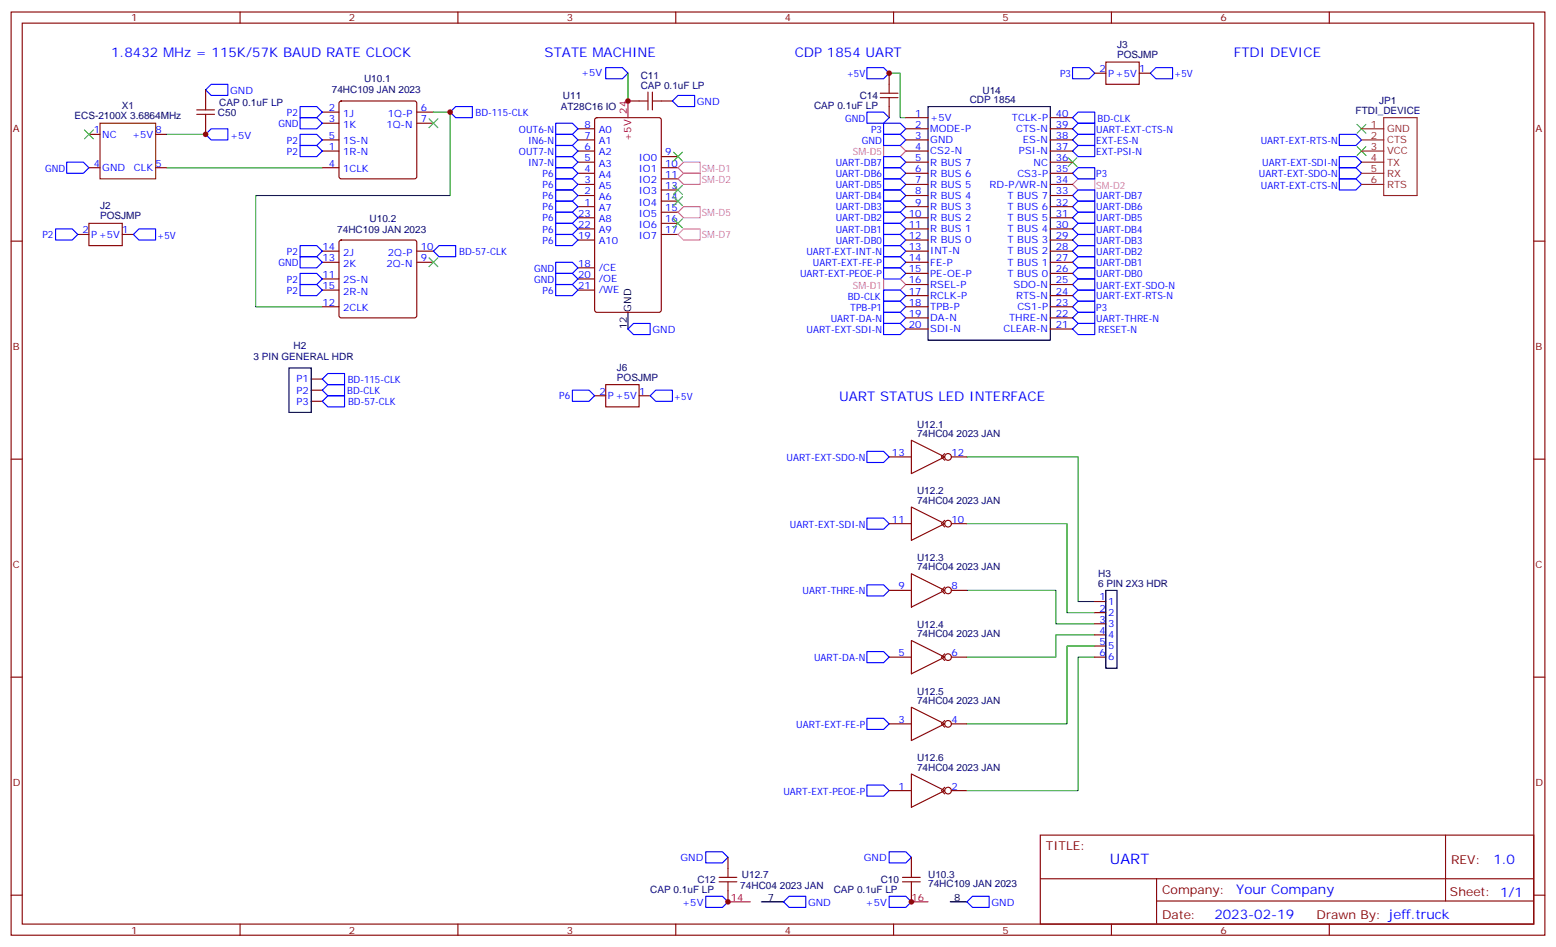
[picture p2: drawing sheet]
<svg xmlns="http://www.w3.org/2000/svg" width="494mm" height="300mm" viewBox="0 0 494 300" stroke-linecap="round" stroke-linejoin="round" font-family="sans-serif">
<g fill="none" stroke="#870000" stroke-width=".35">
<path d="M3.5 3.8h486.9v292.8h-486.9zM7.1 7.3h479.7v285.8h-479.7zM76.2 3.8v3.5M145.3 3.8v3.5M214.5 3.8v3.5M283.6 3.8v3.5M351 19.7h10.6v7h-10.6zM352.8 3.8v3.5M421.9 3.8v3.5M65.3 28.5v3.5M65.3 39.1v3.5M102.3 35.6h5.3"/>
<path d="M102.3 39.1h5.3M107.8 32.2l.5-.2h23.3l.5 .2 .2 .5v23.3l-.2 .5-.5 .2h-23.3l-.5-.2-.2-.5v-23.3zM132.3 35.6h5.3M132.3 39.1h5.3M189 37.5l.4-.2h19.8l.6 .5 .1 60.6-.5 .6-20 .1-.6-.5-.1-60.6zM199.3 32h3.5M209.9 32h3.5M282.2 23.2v3.5M282.2 33.8v3.5M287.5 37.3h7.1M333.4 37.3h7M347.5 23.2h3.5"/>
<path d="M361.6 23.2h3.5M28.2 42.6h3.5M28.2 53.2h3.5M49.4 42.6h3.5M49.4 53.2h3.5M102.3 53.2h5.3M102.3 47.9h5.3M102.3 44.4h5.3M183.4 47.9h5.3M183.4 44.4h5.3M183.4 58.5h5.3M183.4 55h5.3"/>
<path d="M183.4 51.4h5.3M183.4 40.9h5.3M209.9 53.2h5.3M209.9 49.7h5.3M209.9 56.7h5.3M287.5 47.9h7.1M287.5 44.4h7.1M287.5 58.5h7.1M287.5 55h7.1M287.5 51.4h7.1M287.5 40.9h7.1M333.4 47.9h7"/>
<path d="M333.4 44.4h7M333.4 58.5h7M333.4 55h7M333.4 51.4h7M333.4 40.9h7M3.5 76.5h3.6M24.7 74.4h3.5M28.2 70.8h10.6v7.1h-10.6zM38.8 74.4h3.5M102.3 79.7h5.3M107.8 76.3l.5-.2h23.3l.5 .2 .2 .5v23.3l-.2 .5-.5 .2h-23.3l-.5-.2-.2-.5v-23.3zM132.3 79.7h5.3"/>
<path d="M183.4 65.5h5.3M183.4 62h5.3M183.4 76.1h5.3M183.4 72.6h5.3M183.4 69.1h5.3M209.9 74.4h5.3M209.9 60.3h5.3M209.9 63.8h5.3M209.9 67.3h5.3M209.9 70.8h5.3M287.5 79.7h7.1M287.5 65.5h7.1"/>
<path d="M287.5 62h7.1M287.5 76.1h7.1M287.5 72.6h7.1M287.5 69.1h7.1M333.4 79.7h7M333.4 65.5h7M333.4 62h7M333.4 76.1h7M333.4 72.6h7M333.4 69.1h7M486.8 76.5h3.6M102.3 83.2h5.3"/>
<path d="M102.3 88.5h5.3M102.3 97.3h5.3M102.3 92h5.3M132.3 83.2h5.3M183.4 88.5h5.3M183.4 92h5.3M183.4 84.9h5.3M287.5 83.2h7.1M287.5 97.3h7.1M287.5 86.7h7.1M287.5 90.2h7.1M287.5 93.8h7.1"/>
<path d="M333.4 83.2h7M333.4 97.3h7M333.4 86.7h7M333.4 90.2h7M333.4 93.8h7M287.5 100.8h7.1M287.5 104.4h7.1M333.4 100.8h7M333.4 104.4h7M98.8 120.2h3.5M98.8 123.8h3.5M98.8 127.3h3.5"/>
<path d="M188.7 125.5h3.6M192.3 122h10.5v7h-10.5zM202.8 125.5h3.6M289.3 139.6l10.6 5.3-10.6 5.3zM3.5 145.6h3.6M282.2 144.9h7.1M299.9 143.9l-1.1 1 1.1 1.1M302 144.9h4.9M486.8 145.6h3.6M282.2 166.1h7.1M289.3 160.8l10.6 5.3-10.6 5.3zM299.9 165l-1.1 1.1 1.1 1"/>
<path d="M302 166.1h4.9M282.2 187.3h7.1M289.3 182l10.6 5.3-10.6 5.2zM299.9 186.2l-1.1 1.1 1.1 1M302 187.3h4.9M347.5 190.8h3.5M347.5 194.3h3.5M347.5 197.8h3.5M3.5 214.8h3.6M282.2 208.4h7.1M289.3 203.1l10.6 5.3-10.6 5.3zM299.9 207.4l-1.1 1 1.1 1.1"/>
<path d="M302 208.4h4.9M347.5 208.4h3.5M347.5 201.4h3.5M347.5 204.9h3.5M486.8 214.8h3.6M282.2 229.6h7.1M289.3 224.3l10.6 5.3-10.6 5.3zM299.9 228.5l-1.1 1.1 1.1 1M302 229.6h4.9M282.2 250.8h7.1M289.3 245.5l10.6 5.3-10.6 5.2zM299.9 249.7l-1.1 1.1 1.1 1"/>
<path d="M302 250.8h4.9M231.1 271.9v3.5M289.3 271.9v3.5M330.2 264.9h156.6v28.2h-156.6zM330.2 278.7h156.5M367.1 278.7v14.1M458.8 264.9v20.9M3.5 283.9h3.6M76.2 293.1v3.5M145.3 293.1v3.5M214.5 293.1v3.5M231.1 282.5v3.5"/>
<path d="M283.6 293.1v3.5M289.3 282.5v3.5M352.8 293.1v3.5M367.1 285.8h119.6M421.9 293.1v3.5M486.8 283.9h3.6"/>
<circle cx="300.9" cy="144.9" r="1.06"/>
<circle cx="300.9" cy="166.1" r="1.06"/>
<circle cx="300.9" cy="187.3" r="1.06"/>
<circle cx="300.9" cy="208.4" r="1.06"/>
<circle cx="300.9" cy="229.6" r="1.06"/>
<circle cx="300.9" cy="250.8" r="1.06"/>
</g>
<g fill="none" stroke="#00f" stroke-width=".35">
<path d="M65.3 28.5l1.7-1.8h5.3v3.6h-5.3zM95.2 33.8h5.3l1.8 1.8-1.8 1.7h-5.3zM95.2 37.3h5.3l1.8 1.8-1.8 1.8h-5.3zM144.6 33.8h5.3v3.5h-5.3l-1.7-1.7zM176.4 39.1h5.3l1.7 1.8-1.7 1.7h-5.3zM192.3 21.4h5.3l1.7 1.8-1.7 1.8h-5.3zM213.4 32l1.8-1.7h5.3v3.5h-5.3zM275.2 35.6h5.3l1.7 1.7-1.7 1.8h-5.3zM275.2 21.4h5.3l1.7 1.8-1.7 1.8h-5.3zM280.5 39.1h5.3l1.7 1.8-1.7 1.7h-5.3zM340.4 21.4h5.3l1.8 1.8-1.8 1.8h-5.3zM342.2 39.1h5.3v3.5h-5.3l-1.8-1.7z"/>
<path d="M342.2 35.6h5.3v3.5h-5.3l-1.8-1.8zM366.9 21.4h5.3v3.6h-5.3l-1.8-1.8zM21.2 51.4h5.3l1.7 1.8-1.7 1.8h-5.3zM67 40.9h5.3v3.5h-5.3l-1.7-1.8zM95.2 42.6h5.3l1.8 1.8-1.8 1.7h-5.3zM95.2 46.1h5.3l1.8 1.8-1.8 1.8h-5.3zM176.4 42.6h5.3l1.7 1.8-1.7 1.7h-5.3zM176.4 46.1h5.3l1.7 1.8-1.7 1.8h-5.3zM176.4 49.7h5.3l1.7 1.7-1.7 1.8h-5.3zM176.4 53.2h5.3l1.7 1.8-1.7 1.7h-5.3zM176.4 56.7h5.3l1.7 1.8-1.7 1.8h-5.3zM280.5 42.6h5.3l1.7 1.8-1.7 1.7h-5.3z"/>
<path d="M280.5 49.7h5.3l1.7 1.7-1.7 1.8h-5.3zM280.5 53.2h5.3l1.7 1.8-1.7 1.7h-5.3zM280.5 56.7h5.3l1.7 1.8-1.7 1.8h-5.3zM342.2 42.6h5.3v3.5h-5.3l-1.8-1.7zM342.2 46.1h5.3v3.6h-5.3l-1.8-1.8zM342.2 53.2h5.3v3.5h-5.3l-1.8-1.7zM425.1 53.2h5.3l1.8 1.8-1.8 1.7h-5.3zM425.1 49.7h5.3l1.8 1.7-1.8 1.8h-5.3zM425.1 56.7h5.3l1.8 1.8-1.8 1.8h-5.3zM425.1 42.6h5.3l1.8 1.8-1.8 1.7h-5.3zM17.6 72.6h5.3l1.8 1.8-1.8 1.7h-5.3zM42.3 74.4l1.8-1.8h5.3v3.5h-5.3z"/>
<path d="M95.2 77.9h5.3l1.8 1.8-1.8 1.7h-5.3zM139.3 77.9h5.3v3.5h-5.3l-1.7-1.7zM176.4 60.3h5.3l1.7 1.7-1.7 1.8h-5.3zM176.4 63.8h5.3l1.7 1.7-1.7 1.8h-5.3zM176.4 67.3h5.3l1.7 1.8-1.7 1.7h-5.3zM176.4 70.8h5.3l1.7 1.8-1.7 1.8h-5.3zM176.4 74.4h5.3l1.7 1.7-1.7 1.8h-5.3zM280.5 77.9h5.3l1.7 1.8-1.7 1.7h-5.3zM280.5 60.3h5.3l1.7 1.7-1.7 1.8h-5.3zM280.5 63.8h5.3l1.7 1.7-1.7 1.8h-5.3zM280.5 67.3h5.3l1.7 1.8-1.7 1.7h-5.3zM280.5 70.8h5.3l1.7 1.8-1.7 1.8h-5.3z"/>
<path d="M280.5 74.4h5.3l1.7 1.7-1.7 1.8h-5.3zM340.4 62l1.8-1.7h5.3v3.5h-5.3zM340.4 69.1l1.8-1.8h5.3v3.5h-5.3zM340.4 76.1l1.8-1.7h5.3v3.5h-5.3zM342.2 63.8h5.3v3.5h-5.3l-1.8-1.8zM342.2 70.8h5.3v3.6h-5.3l-1.8-1.8zM342.2 77.9h5.3v3.5h-5.3l-1.8-1.7zM95.2 81.4h5.3l1.8 1.8-1.8 1.7h-5.3zM95.2 86.7h5.3l1.8 1.8-1.8 1.7h-5.3zM95.2 90.2h5.3l1.8 1.8-1.8 1.8h-5.3zM176.4 86.7h5.3l1.7 1.8-1.7 1.7h-5.3zM176.4 83.2h5.3l1.7 1.7-1.7 1.8h-5.3z"/>
<path d="M176.4 90.2h5.3l1.7 1.8-1.7 1.8h-5.3zM280.5 95.5h5.3l1.7 1.8-1.7 1.8h-5.3zM280.5 99.1h5.3l1.7 1.7-1.7 1.8h-5.3zM280.5 84.9h5.3l1.7 1.8-1.7 1.8h-5.3zM280.5 81.4h5.3l1.7 1.8-1.7 1.7h-5.3zM280.5 92h5.3l1.7 1.8-1.7 1.7h-5.3zM340.4 83.2l1.8-1.8h5.3v3.5h-5.3zM342.2 88.5h5.3v3.5h-5.3l-1.8-1.8zM342.2 92h5.3v3.5h-5.3l-1.8-1.7zM342.2 99.1h5.3v3.5h-5.3l-1.8-1.8zM342.2 95.5h5.3v3.6h-5.3l-1.8-1.8zM342.2 84.9h5.3v3.6h-5.3l-1.8-1.8z"/>
<path d="M199.3 104.4l1.8-1.8h5.3v3.5h-5.3zM280.5 102.6h5.3l1.7 1.8-1.7 1.7h-5.3zM342.2 102.6h5.3v3.5h-5.3l-1.8-1.7zM102.3 120.2l1.8-1.7h5.3v3.5h-5.3zM104.1 125.5h5.3v3.5h-5.3l-1.8-1.7zM104.1 122h5.3v3.5h-5.3l-1.8-1.7zM181.7 123.8h5.3l1.7 1.7-1.7 1.8h-5.3zM208.1 123.8h5.3v3.5h-5.3l-1.7-1.8zM275.2 143.2h5.3l1.7 1.7-1.7 1.8h-5.3zM275.2 164.3h5.3l1.7 1.8-1.7 1.8h-5.3zM275.2 185.5h5.3l1.7 1.8-1.7 1.7h-5.3zM275.2 206.7h5.3l1.7 1.7-1.7 1.8h-5.3z"/>
<path d="M275.2 227.8h5.3l1.7 1.8-1.7 1.8h-5.3zM275.2 249h5.3l1.7 1.8-1.7 1.7h-5.3zM224 270.2h5.3l1.8 1.7-1.8 1.8h-5.3zM282.2 270.2h5.3l1.8 1.7-1.8 1.8h-5.3zM224 284.3h5.3l1.8 1.7-1.8 1.8h-5.3zM250.5 284.3h5.3v3.5h-5.3l-1.8-1.8zM282.2 284.3h5.3l1.8 1.7-1.8 1.8h-5.3zM308.7 284.3h5.3v3.5h-5.3l-1.8-1.8z"/>
</g>
<path d="M31.7 39.1h17.7v17.6h-17.7z" fill="none" stroke="#630" stroke-width=".35"/>
<g fill="none" stroke="#3c3" stroke-width=".35">
<path d="M136.2 37.7l2.8 2.8M139 37.7l-2.8 2.8M430.7 39.4l2.9 2.9M433.6 39.4l-2.9 2.9M26.8 41.2l2.8 2.8M29.6 41.2l-2.8 2.8M213.8 58.8l2.8 2.9M213.8 48.3l2.8 2.8M216.6 58.8l-2.8 2.9M216.6 48.3l-2.8 2.8M339 50l2.8 2.8M341.8 50l-2.8 2.8"/>
<path d="M430.7 46.5l2.9 2.8M433.6 46.5l-2.9 2.8M213.8 69.4l2.8 2.8M213.8 62.4l2.8 2.8M216.6 69.4l-2.8 2.8M216.6 62.4l-2.8 2.8M136.2 81.8l2.8 2.8M139 81.8l-2.8 2.8"/>
</g>
<g fill="none" stroke="#a10000" stroke-width=".35">
<path d="M62.4 34.9h5.7M62.4 36.3h5.7M65.3 32v2.9M65.3 36.3v2.8M202.8 32h2.9M205.7 29.2v5.7M207.1 29.2v5.7M207.1 32h2.8M279.4 31h5.6M279.4 29.6h5.6M282.2 26.7v2.9M282.2 31v2.8"/>
<path d="M228.2 278.3h5.7M228.2 279.7h5.7M231.1 275.4v2.9M231.1 279.7v2.8M286.5 278.3h5.6M286.5 279.7h5.6M289.3 275.4v2.9M289.3 279.7v2.8"/>
</g>
<path d="M137.6 35.6h5.3v26.4h-61.8v35.3h21.2M199.3 23.2v8.8M282.2 23.2h3.6v14.1h1.7M52.9 53.2h49.4M52.9 42.6h12.4M306.9 144.9h35.3v45.9h5.3M306.9 166.1h31.8v28.2h8.8M306.9 187.3h28.2v10.5h12.4M347.5 201.4h-12.4v7h-28.2M347.5 204.9h-8.8v24.7h-31.8M347.5 208.4h-5.3v42.4h-35.3" fill="none" stroke="#008700" stroke-width=".35"/>
<path d="M294.6 33.8h38.8v74.1h-38.8zM199.3 99.1v5.3M91.7 116.7h7.1v14.1h-7.1zM351 187.3h3.5v24.6h-3.5zM241.7 286h7M301.6 286h5.3" fill="none" stroke="#000" stroke-width=".35"/>
<path d="M199.3 32v5.3M231.1 286h7M289.3 286h5.3" fill="none" stroke="#f00" stroke-width=".35"/>
<path d="M217 51.4h5.2v3.6h-5.2l-1.8-1.8zM217 55h5.2v3.5h-5.2l-1.8-1.8zM280.5 46.1h5.3l1.7 1.8-1.7 1.8h-5.3zM342.2 56.7h5.3v3.6h-5.3l-1.8-1.8zM215.2 67.3l1.8-1.8h5.2v3.6h-5.2zM215.2 74.4l1.8-1.8h5.2v3.5h-5.2zM280.5 88.5h5.3l1.7 1.7-1.7 1.8h-5.3z" fill="none" stroke="#f0f" stroke-width=".35"/>
<path d="M439.2 37.3h10.6v24.7h-10.6zM432.2 58.5h7M432.2 55h7M432.2 51.4h7M432.2 47.9h7M432.2 44.4h7M432.2 40.9h7" fill="none" stroke="#8c2424" stroke-width=".35"/>
<g fill="#c00">
<circle cx="65.3" cy="42.6" r=".88"/>
<circle cx="289.3" cy="286" r=".88"/>
<circle cx="199.3" cy="32" r=".88"/>
<circle cx="142.9" cy="35.6" r=".88"/>
<circle cx="231.1" cy="286" r=".88"/>
<circle cx="282.2" cy="23.2" r=".88"/>
</g>
<text font-size="4.6" fill="#00f" x="352.3" y="273.9">UART</text>
<g font-size="4.2" fill="#00f">
<text x="35.3" y="17.9">1.8432 MHz = 115K/57K BAUD RATE CLOCK</text>
<text x="172.9" y="17.9">STATE MACHINE</text>
<text x="252.2" y="17.9">CDP 1854 UART</text>
<text x="391.6" y="17.9">FTDI DEVICE</text>
<text x="266.3" y="127.3">UART STATUS LED INTERFACE</text>
<text x="474" y="274.1">1.0</text>
<text x="392.4" y="283.7">Your Company</text>
<text x="385.5" y="291.5">2023-02-19</text>
</g>
<g font-size="3.9" fill="#800">
<text x="332" y="269.5">TITLE:</text>
<text x="460.6" y="274.1">REV:</text>
<text x="368.9" y="283.7">Company:</text>
<text x="460.2" y="284.3">Sheet: 1/1</text>
<text x="368.9" y="291.3">Date:</text>
<text x="417.9" y="291.4">Drawn By: jeff.truck</text>
</g>
<g font-size="3.2" fill="#800">
<text x="41.6" y="6.8">1</text>
<text x="110.8" y="6.8">2</text>
<text x="179.9" y="6.8">3</text>
<text x="249.1" y="6.8">4</text>
<text x="318.2" y="6.8">5</text>
<text x="387.3" y="6.8">6</text>
<text x="4.1" y="41.9">A</text>
<text x="487.4" y="41.9">A</text>
<text x="4.1" y="111.1">B</text>
<text x="487.4" y="111.1">B</text>
<text x="4.1" y="180.2">C</text>
<text x="487.4" y="180.2">C</text>
<text x="4.1" y="249.3">D</text>
<text x="487.4" y="249.3">D</text>
<text x="41.6" y="296.1">1</text>
<text x="110.8" y="296.1">2</text>
<text x="179.9" y="296.1">3</text>
<text x="249.1" y="296.1">4</text>
<text x="318.2" y="296.1">5</text>
<text x="387.3" y="296.1">6</text>
</g>
<g font-size="3.2" fill="#000080">
<text x="354.6" y="15.3">J3</text>
<text x="354.6" y="18.5">POSJMP</text>
<text x="105.3" y="29.7">74HC109 JAN 2023</text>
<text x="115.6" y="26.1">U10.1</text>
<text x="203.4" y="28.2">CAP 0.1uF LP</text>
<text x="203.4" y="25">C11</text>
<text x="311.8" y="29.7">U14</text>
<text x="38.7" y="34.7">X1</text>
<text x="69.6" y="33.5">CAP 0.1uF LP</text>
<text x="178" y="34.9">AT28C16 IO</text>
<text x="178.7" y="31.4">U11</text>
<text x="258.4" y="34.6">CAP 0.1uF LP</text>
<text x="272.9" y="31.4">C14</text>
<text x="307.8" y="32.8">CDP 1854</text>
<text x="437.8" y="33.1">JP1</text>
<text x="23.7" y="37.8">ECS-2100X 3.6864MHz</text>
<text x="69.2" y="36.7">C50</text>
<text x="430.3" y="36.3">FTDI_DEVICE</text>
<text x="31.8" y="69.6">POSJMP</text>
<text x="31.8" y="66.4">J2</text>
<text x="117.3" y="70.3">U10.2</text>
<text x="107.1" y="73.8">74HC109 JAN 2023</text>
<text x="93.1" y="110.8">H2</text>
<text x="80.5" y="114.3">3 PIN GENERAL HDR</text>
<text x="195.8" y="117.6">J6</text>
<text x="195.8" y="120.8">POSJMP</text>
<text x="291.1" y="135.6">U12.1</text>
<text x="291.1" y="138.6">74HC04 2023 JAN</text>
<text x="291.1" y="159.7">74HC04 2023 JAN</text>
<text x="291.1" y="156.8">U12.2</text>
<text x="291.1" y="178">U12.3</text>
<text x="291.1" y="180.9">74HC04 2023 JAN</text>
<text x="348.6" y="183">H3</text>
<text x="348.6" y="186.2">6 PIN 2X3 HDR</text>
<text x="291.1" y="202.1">74HC04 2023 JAN</text>
<text x="291.1" y="199.1">U12.4</text>
<text x="291.1" y="220.3">U12.5</text>
<text x="291.1" y="223.2">74HC04 2023 JAN</text>
<text x="291.1" y="244.4">74HC04 2023 JAN</text>
<text x="291.1" y="241.5">U12.6</text>
<text x="221.4" y="280.1">C12</text>
<text x="235" y="281.9">74HC04 2023 JAN</text>
<text x="235.5" y="278.4">U12.7</text>
<text x="279.6" y="280.1">C10</text>
<text x="294.6" y="281.3">74HC109 JAN 2023</text>
<text x="294.6" y="278.4">U10.3</text>
<text x="206.4" y="283.3">CAP 0.1uF LP</text>
<text x="264.6" y="283.3">CAP 0.1uF LP</text>
</g>
<g font-size="3.2" fill="#00f">
<text x="349" y="22.9">2</text>
<text x="361.6" y="22.9">1</text>
<text x="73.1" y="29.8">GND</text>
<text x="184.4" y="24.2">+5V</text>
<text x="268.7" y="24.5">+5V</text>
<text x="336.5" y="24.5">P3</text>
<text x="351.7" y="24.3">P+5V</text>
<text x="372.7" y="24.5">+5V</text>
<text x="104.3" y="35.2">2</text>
<text x="133.5" y="35.2">6</text>
<text x="221.2" y="33.4">GND</text>
<text x="88.4" y="40.4">GND</text>
<text x="91.1" y="36.8">P2</text>
<text x="104.3" y="38.7">3</text>
<text x="108.9" y="37">1J</text>
<text x="108.9" y="40.5">1K</text>
<text x="122.7" y="40.5">1Q-N</text>
<text x="123.1" y="37">1Q-P</text>
<text x="133.5" y="38.7">7</text>
<text x="150.9" y="36.9">BD-115-CLK</text>
<text x="185.5" y="40.5">8</text>
<text x="268.3" y="38.6">GND</text>
<text x="290.4" y="37">1</text>
<text x="290.4" y="40.5">2</text>
<text x="295.3" y="38.4">+5V</text>
<text x="295.3" y="41.9">MODE-P</text>
<text x="321.2" y="38.4">TCLK-P</text>
<text x="322.5" y="41.9">CTS-N</text>
<text x="335.1" y="40.5">39</text>
<text x="335.1" y="37">40</text>
<text x="348.4" y="38.6">BD-CLK</text>
<text x="29.7" y="42.3">1</text>
<text x="32.5" y="43.7">NC</text>
<text x="41.9" y="43.7">+5V</text>
<text x="49.4" y="42.3">8</text>
<text x="73" y="44">+5V</text>
<text x="91.1" y="45.6">P2</text>
<text x="104.3" y="47.6">1</text>
<text x="104.3" y="44">5</text>
<text x="108.9" y="45.8">1S-N</text>
<text x="164.7" y="42.1">OUT6-N</text>
<text x="167.6" y="45.7">IN6-N</text>
<text x="185.5" y="47.6">6</text>
<text x="185.5" y="44">7</text>
<text x="190" y="45.8">A1</text>
<text x="190" y="42.3">A0</text>
<text x="273.6" y="45.7">GND</text>
<text x="276.5" y="42.1">P3</text>
<text x="290.4" y="44">3</text>
<text x="290.4" y="47.6">4</text>
<text x="295.3" y="45.4">GND</text>
<text x="324.7" y="45.4">ES-N</text>
<text x="335.1" y="47.6">37</text>
<text x="335.1" y="44">38</text>
<text x="348" y="42.1">UART-EXT-CTS-N</text>
<text x="348" y="45.7">EXT-ES-N</text>
<text x="400.2" y="45.6">UART-EXT-RTS-N</text>
<text x="29.7" y="52.8">4</text>
<text x="49.4" y="52.8">5</text>
<text x="91.1" y="49.1">P2</text>
<text x="104.3" y="52.8">4</text>
<text x="108.9" y="49.3">1R-N</text>
<text x="164.7" y="49.2">OUT7-N</text>
<text x="167.6" y="52.7">IN7-N</text>
<text x="185.5" y="51.1">5</text>
<text x="190" y="52.8">A3</text>
<text x="190" y="49.3">A2</text>
<text x="202.7" y="51.1">IO0</text>
<text x="211.1" y="49.3">9</text>
<text x="211.1" y="52.8">10</text>
<text x="265.3" y="52.6">UART-DB7</text>
<text x="290.4" y="51.1">5</text>
<text x="295.3" y="49">CS2-N</text>
<text x="295.3" y="52.5">R BUS 7</text>
<text x="323.4" y="49">PSI-N</text>
<text x="328.1" y="52.5">NC</text>
<text x="335.1" y="51.1">36</text>
<text x="348" y="49.2">EXT-PSI-N</text>
<text x="400.7" y="52.7">UART-EXT-SDI-N</text>
<text x="14.3" y="54.5">GND</text>
<text x="32.5" y="54.3">GND</text>
<text x="42.5" y="54.3">CLK</text>
<text x="108.9" y="54.6">1CLK</text>
<text x="172.2" y="56.1">P6</text>
<text x="172.2" y="59.7">P6</text>
<text x="185.5" y="58.1">3</text>
<text x="185.5" y="54.6">4</text>
<text x="190" y="59.9">A5</text>
<text x="190" y="56.4">A4</text>
<text x="202.7" y="54.6">IO1</text>
<text x="202.7" y="58.1">IO2</text>
<text x="211.1" y="56.4">11</text>
<text x="211.1" y="59.9">13</text>
<text x="265.3" y="56.1">UART-DB6</text>
<text x="265.3" y="59.7">UART-DB5</text>
<text x="290.4" y="54.6">6</text>
<text x="290.4" y="58.1">7</text>
<text x="295.3" y="56">R BUS 6</text>
<text x="295.3" y="59.5">R BUS 5</text>
<text x="314.1" y="59.5">RD-P/WR-N</text>
<text x="322.9" y="56">CS3-P</text>
<text x="335.1" y="58.1">34</text>
<text x="335.1" y="54.6">35</text>
<text x="348" y="56.3">P3</text>
<text x="399.6" y="56.3">UART-EXT-SDO-N</text>
<text x="400.2" y="59.8">UART-EXT-CTS-N</text>
<text x="172.2" y="63.2">P6</text>
<text x="185.5" y="65.2">1</text>
<text x="185.5" y="61.7">2</text>
<text x="190" y="63.4">A6</text>
<text x="202.7" y="61.7">IO3</text>
<text x="202.7" y="65.2">IO4</text>
<text x="211.1" y="63.4">14</text>
<text x="265.3" y="63.2">UART-DB4</text>
<text x="290.4" y="61.7">8</text>
<text x="290.4" y="65.2">9</text>
<text x="295.3" y="63.1">R BUS 4</text>
<text x="319.8" y="63.1">T BUS 7</text>
<text x="335.1" y="65.2">32</text>
<text x="335.1" y="61.7">33</text>
<text x="348" y="63.2">UART-DB7</text>
<text x="172.2" y="66.7">P6</text>
<text x="172.2" y="70.2">P6</text>
<text x="183.5" y="68.7">23</text>
<text x="190" y="67">A7</text>
<text x="190" y="70.5">A8</text>
<text x="202.7" y="68.7">IO5</text>
<text x="211.1" y="67">15</text>
<text x="211.1" y="70.5">16</text>
<text x="265.3" y="66.7">UART-DB3</text>
<text x="265.3" y="70.2">UART-DB2</text>
<text x="288.4" y="68.7">10</text>
<text x="295.3" y="66.6">R BUS 3</text>
<text x="295.3" y="70.1">R BUS 2</text>
<text x="319.8" y="70.1">T BUS 5</text>
<text x="319.8" y="66.6">T BUS 6</text>
<text x="335.1" y="68.7">31</text>
<text x="348" y="66.7">UART-DB6</text>
<text x="348" y="70.2">UART-DB5</text>
<text x="13.5" y="75.6">P2</text>
<text x="26.2" y="74">2</text>
<text x="28.9" y="75.4">P+5V</text>
<text x="38.8" y="74">1</text>
<text x="49.9" y="75.7">+5V</text>
<text x="172.2" y="73.8">P6</text>
<text x="172.2" y="77.3">P6</text>
<text x="183.5" y="75.8">19</text>
<text x="183.5" y="72.2">22</text>
<text x="190" y="77.5">A10</text>
<text x="190" y="74">A9</text>
<text x="202.7" y="72.2">IO6</text>
<text x="202.7" y="75.8">IO7</text>
<text x="211.1" y="74">17</text>
<text x="265.3" y="73.8">UART-DB1</text>
<text x="265.3" y="77.3">UART-DB0</text>
<text x="288.4" y="72.2">11</text>
<text x="288.4" y="75.8">12</text>
<text x="295.3" y="73.7">R BUS 1</text>
<text x="295.3" y="77.2">R BUS 0</text>
<text x="319.8" y="77.2">T BUS 3</text>
<text x="319.8" y="73.7">T BUS 4</text>
<text x="335.1" y="75.8">29</text>
<text x="335.1" y="72.2">30</text>
<text x="348" y="73.8">UART-DB4</text>
<text x="348" y="77.3">UART-DB3</text>
<text x="91.1" y="80.9">P2</text>
<text x="102.3" y="82.8">13</text>
<text x="102.3" y="79.3">14</text>
<text x="108.9" y="81.1">2J</text>
<text x="123.1" y="81.1">2Q-P</text>
<text x="133.5" y="82.8">9</text>
<text x="133.5" y="79.3">10</text>
<text x="145.8" y="81">BD-57-CLK</text>
<text x="256" y="81">UART-EXT-INT-N</text>
<text x="288.4" y="79.3">13</text>
<text x="288.4" y="82.8">14</text>
<text x="295.3" y="80.7">INT-N</text>
<text x="319.8" y="80.7">T BUS 2</text>
<text x="335.1" y="82.8">27</text>
<text x="335.1" y="79.3">28</text>
<text x="348" y="80.8">UART-DB2</text>
<text x="88.4" y="84.5">GND</text>
<text x="91.1" y="89.7">P2</text>
<text x="102.3" y="88.1">11</text>
<text x="108.9" y="89.9">2S-N</text>
<text x="108.9" y="84.6">2K</text>
<text x="122.7" y="84.6">2Q-N</text>
<text x="169.5" y="89.8">GND</text>
<text x="169.5" y="86.2">GND</text>
<text x="183.5" y="84.6">18</text>
<text x="183.5" y="88.1">20</text>
<text x="190" y="86">/CE</text>
<text x="190" y="89.5">/OE</text>
<text x="253.9" y="88">UART-EXT-PEOE-P</text>
<text x="258.1" y="84.5">UART-EXT-FE-P</text>
<text x="288.4" y="86.4">15</text>
<text x="288.4" y="89.9">16</text>
<text x="295.3" y="84.2">FE-P</text>
<text x="295.3" y="87.8">PE-OE-P</text>
<text x="319.8" y="87.8">T BUS 0</text>
<text x="319.8" y="84.2">T BUS 1</text>
<text x="335.1" y="89.9">25</text>
<text x="335.1" y="86.4">26</text>
<text x="348" y="84.4">UART-DB1</text>
<text x="348" y="87.9">UART-DB0</text>
<text x="91.1" y="93.2">P2</text>
<text x="102.3" y="91.7">15</text>
<text x="108.9" y="93.4">2R-N</text>
<text x="172.2" y="93.2">P6</text>
<text x="183.5" y="91.7">21</text>
<text x="190" y="93.1">/WE</text>
<text x="269.1" y="95.1">BD-CLK</text>
<text x="288.4" y="93.4">17</text>
<text x="295.3" y="91.3">RSEL-P</text>
<text x="295.3" y="94.8">RCLK-P</text>
<text x="321.7" y="91.3">SDO-N</text>
<text x="322.5" y="94.8">RTS-N</text>
<text x="335.1" y="93.4">24</text>
<text x="348" y="91.5">UART-EXT-SDO-N</text>
<text x="348" y="94.9">UART-EXT-RTS-N</text>
<text x="102.3" y="96.9">12</text>
<text x="108.9" y="98.7">2CLK</text>
<text x="269.9" y="98.6">TPB-P1</text>
<text x="288.4" y="96.9">18</text>
<text x="288.4" y="100.5">19</text>
<text x="295.3" y="98.4">TPB-P</text>
<text x="295.3" y="101.9">DA-N</text>
<text x="320.3" y="101.9">THRE-N</text>
<text x="322.9" y="98.4">CS1-P</text>
<text x="335.1" y="100.5">22</text>
<text x="335.1" y="96.9">23</text>
<text x="348" y="98.6">P3</text>
<text x="207.1" y="105.7">GND</text>
<text x="256" y="105.6">UART-EXT-SDI-N</text>
<text x="263.7" y="102.1">UART-DA-N</text>
<text x="288.4" y="104">20</text>
<text x="295.3" y="105.4">SDI-N</text>
<text x="318.5" y="105.4">CLEAR-N</text>
<text x="335.1" y="104">21</text>
<text x="348" y="102.1">UART-THRE-N</text>
<text x="348.6" y="105.7">RESET-N</text>
<text x="94.1" y="121.3">P1</text>
<text x="94.1" y="124.8">P2</text>
<text x="110.2" y="125.1">BD-CLK</text>
<text x="110.4" y="121.5">BD-115-CLK</text>
<text x="190.2" y="125.2">2</text>
<text x="202.8" y="125.2">1</text>
<text x="94.1" y="128.3">P3</text>
<text x="110.5" y="128.6">BD-57-CLK</text>
<text x="177.5" y="126.7">P6</text>
<text x="193" y="126.6">P+5V</text>
<text x="213.9" y="126.8">+5V</text>
<text x="249.7" y="146.2">UART-EXT-SDO-N</text>
<text x="283.1" y="144.6">13</text>
<text x="302" y="144.6">12</text>
<text x="250.7" y="167.4">UART-EXT-SDI-N</text>
<text x="283.1" y="165.7">11</text>
<text x="302" y="165.7">10</text>
<text x="254.7" y="188.6">UART-THRE-N</text>
<text x="285.1" y="186.9">9</text>
<text x="302" y="186.9">8</text>
<text x="349" y="190.4">1</text>
<text x="351.7" y="191.8">1</text>
<text x="349" y="194">2</text>
<text x="349" y="197.5">3</text>
<text x="351.7" y="195.4">2</text>
<text x="349" y="201">4</text>
<text x="351.7" y="198.9">3</text>
<text x="351.7" y="202.4">4</text>
<text x="258.4" y="209.7">UART-DA-N</text>
<text x="285.1" y="208.1">5</text>
<text x="302" y="208.1">6</text>
<text x="349" y="204.5">5</text>
<text x="349" y="208.1">6</text>
<text x="351.7" y="206">5</text>
<text x="351.7" y="209.5">6</text>
<text x="252.8" y="230.9">UART-EXT-FE-P</text>
<text x="285.1" y="229.2">3</text>
<text x="302" y="229.2">4</text>
<text x="285.1" y="250.4">1</text>
<text x="302" y="250.4">2</text>
<text x="248.6" y="252.1">UART-EXT-PEOE-P</text>
<text x="216" y="273.2">GND</text>
<text x="274.2" y="273.2">GND</text>
<text x="216.5" y="287.4">+5V</text>
<text x="256.5" y="287.3">GND</text>
<text x="274.7" y="287.4">+5V</text>
<text x="314.7" y="287.3">GND</text>
</g>
<g font-size="3.2" fill="#f00">
<text x="199" y="36.1" transform="rotate(-90 199 36.1)">24</text>
<text x="200.4" y="44.7" transform="rotate(-90 200.4 44.7)">+5V</text>
<text x="232" y="285.7">14</text>
<text x="289.3" y="285.7">16</text>
</g>
<g font-size="3.2" fill="#8d2323">
<text x="435.1" y="40.5">1</text>
<text x="440.3" y="41.9">GND</text>
<text x="435.1" y="47.6">3</text>
<text x="435.1" y="44">2</text>
<text x="440.3" y="45.4">CTS</text>
<text x="435.1" y="51.1">4</text>
<text x="440.3" y="52.5">TX</text>
<text x="440.3" y="49">VCC</text>
<text x="435.1" y="58.1">6</text>
<text x="435.1" y="54.6">5</text>
<text x="440.3" y="59.5">RTS</text>
<text x="440.3" y="56">RX</text>
</g>
<g font-size="3.2" fill="#f0f">
<text x="270.7" y="49.2">SM-D5</text>
<text x="222.7" y="54.5">SM-D1</text>
<text x="222.7" y="58">SM-D2</text>
<text x="348" y="59.8">SM-D2</text>
<text x="222.7" y="68.5">SM-D5</text>
<text x="222.7" y="75.5">SM-D7</text>
<text x="270.7" y="91.5">SM-D1</text>
</g>
<g font-size="3.2">
<text x="200.4" y="98.8" transform="rotate(-90 200.4 98.8)">GND</text>
<text x="199" y="104.3" transform="rotate(-90 199 104.3)">12</text>
<text x="243.8" y="285.7">7</text>
<text x="302.9" y="285.7">8</text>
</g>
</svg>
